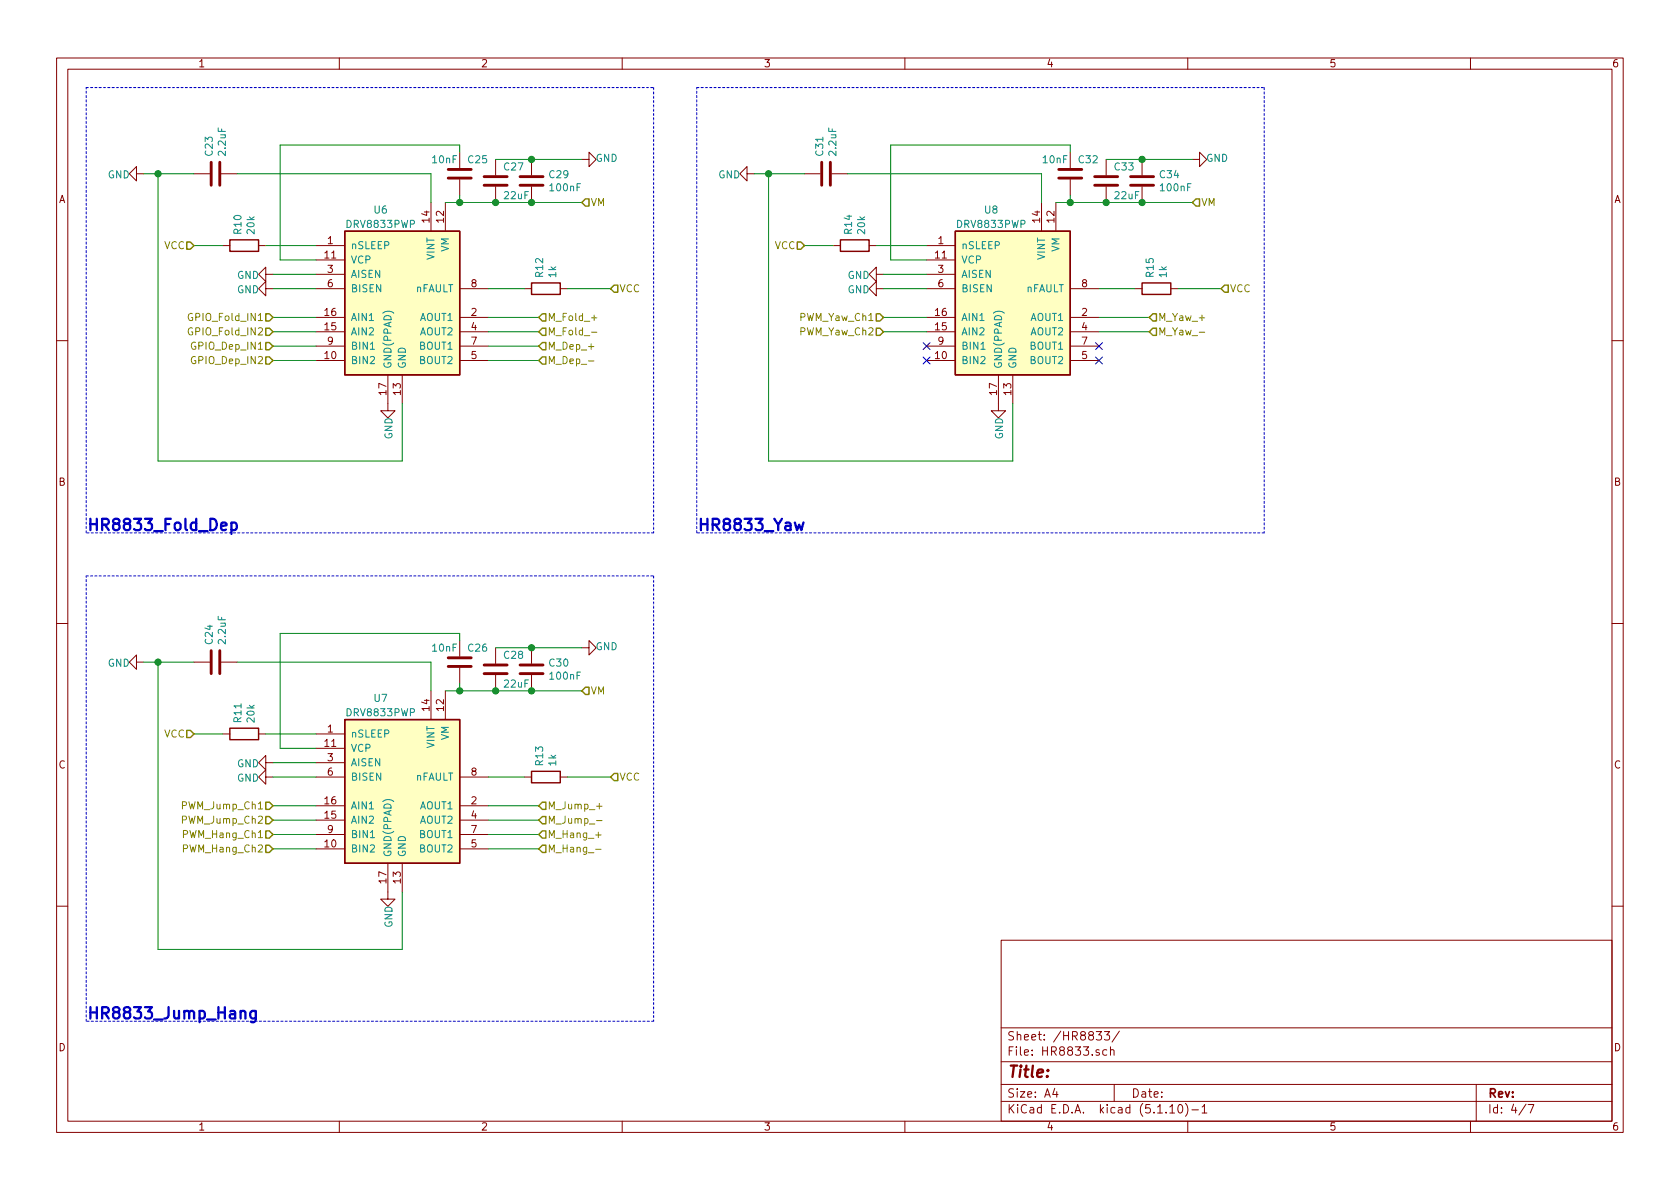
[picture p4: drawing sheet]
<svg xmlns="http://www.w3.org/2000/svg" width="297mm" height="210mm" viewBox="0 0 297 210" stroke-linecap="round" stroke-linejoin="round" font-family="sans-serif">
<g fill="none" stroke="#840000" stroke-width=".18">
<path d="M10 10.3h277v189.9h-277zM12 12.2h273v186.1h-273zM60 10.3v1.9M110 10.3v1.9M160 10.3v1.9M210 10.3v1.9M260 10.3v1.9M24.1 30.7v-1.2l-1.2 1.2 1.2 1.3v-1.3h1.3M34.3 30.7h2.8M39.1 30.7h2.8M76.2 35.8v5.1M78.7 35.8v5.1"/>
<path d="M81.3 26.9v2.8M81.3 31.7v2.8M87.6 28.2v2.8M87.6 33v2.8M94 28.2v2.8M94 33v2.8M102.9 28.2h1.2v-1.3l1.3 1.3-1.3 1.3v-1.3M132.1 30.7v-1.2l-1.3 1.2 1.3 1.3v-1.3h1.2M142.2 30.7h2.8M147.1 30.7h2.8M184.1 35.8v5.1M186.7 35.8v5.1"/>
<path d="M189.2 26.9v2.8M189.2 31.7v2.8M195.6 28.2v2.8M195.6 33v2.8M201.9 28.2v2.8M201.9 33v2.8M210.8 28.2h1.3v-1.3l1.3 1.3-1.3 1.3v-1.3M39.4 43.4h1.2M45.7 43.4h1.3M47 51v-1.2l-1.3 1.2 1.3 1.3v-1.3h1.3M47 48.5v-1.3l-1.3 1.3 1.3 1.3v-1.3h1.3M55.9 51h5.1"/>
<path d="M55.9 43.4h5.1M55.9 46h5.1M55.9 58.7h5.1M55.9 56.1h5.1M55.9 48.5h5.1M81.3 51h5.1M81.3 58.7h5.1M81.3 56.1h5.1M92.7 51h1.3M99.1 51h1.2M147.3 43.4h1.3M153.7 43.4h1.2"/>
<path d="M154.9 48.5v-1.3l-1.2 1.3 1.2 1.3v-1.3h1.3M154.9 51v-1.2l-1.2 1.2 1.2 1.3v-1.3h1.3M163.8 51h5.1M163.8 43.4h5.1M163.8 46h5.1M163.8 58.7h5.1M163.8 56.1h5.1M163.8 48.5h5.1M189.2 51h5.1M189.2 58.7h5.1M189.2 56.1h5.1M200.7 51h1.2"/>
<path d="M207 51h1.3M10 60.2h2M55.9 63.7h5.1M55.9 61.2h5.1M68.6 66.3v6.3h1.2l-1.2 1.3-1.3-1.3h1.3M71.1 66.3v5.1M81.3 63.7h5.1M81.3 61.2h5.1M163.8 63.7h5.1M163.8 61.2h5.1M176.5 66.3v6.3h1.3l-1.3 1.3-1.2-1.3h1.2M179.1 66.3v5.1"/>
<path d="M189.2 63.7h5.1M189.2 61.2h5.1M285 60.2h2M10 110.3h2M24.1 117.1v-1.3l-1.2 1.3 1.2 1.3v-1.3h1.3M34.3 117.1h2.8M39.1 117.1h2.8M81.3 113.3v2.8M81.3 118.1v2.8M87.6 114.5v2.8M87.6 119.4v2.8M94 114.5v2.8"/>
<path d="M94 119.4v2.8M102.9 114.5h1.2v-1.2l1.3 1.2-1.3 1.3v-1.3M285 110.3h2M39.4 129.8h1.2M45.7 129.8h1.3M47 137.4v-1.3l-1.3 1.3 1.3 1.3v-1.3h1.3M47 134.9v-1.3l-1.3 1.3 1.3 1.2v-1.2h1.3M55.9 137.4h5.1M55.9 129.8h5.1M55.9 132.3h5.1M55.9 134.9h5.1M76.2 122.2v5"/>
<path d="M78.7 122.2v5M81.3 137.4h5.1M92.7 137.4h1.3M99.1 137.4h1.2M55.9 150.1h5.1M55.9 145h5.1M55.9 142.5h5.1M55.9 147.6h5.1M68.6 152.6v6.4h1.2l-1.2 1.3-1.3-1.3h1.3M71.1 152.6v5.1M81.3 150.1h5.1M81.3 145h5.1"/>
<path d="M81.3 142.5h5.1M81.3 147.6h5.1M10 160.2h2M177 166.3h108v32h-108zM285 160.2h2M60 198.3v1.9M110 198.3v1.9M160 198.3v1.9M177 194.8h108M177 191.8h108M177 187.8h108M177 181.8h108"/>
<path d="M186.5 192.5l-.4 1h1M186.8 193v1M193.8 182.4h1l-.5 .6 .4 .1v.7l-.2 .1-.7-.1M195.3 182.4h.9l-.5 .6 .4 .1v.7l-.2 .1-.6-.1M195.7 185.7l-.4-.1-.3 .3v.6l.3 .1 .4-.1M196.3 185.7l.2-.1 .4 .1 .1 .9M196.3 185.1v1.5M197 191.8v3M197.9 182.3l-1.3 2M206.8 195.8l.5-.5v1.5M206.8 196.8h.9M208.5 195.4l.1-.1a.8 .8 0 0 1 .5 .8 .8 .8 0 0 1-.5 .7 1 1 0 0 1-.1-1.4z"/>
<path d="M209.6 195.1a1.71 1.71 0 0 1 0 2.3M210 198.3v1.9M210.7 196.3h1.2M212.5 195.8l.5-.5v1.5M212.5 196.8h.9M260 198.3v1.9M261 191.8v6.5M269.8 195.2l-1.2 2M270.2 195.3h1l-.6 1.5"/>
</g>
<path d="M40.6 42.4h5.1v2h-5.1zM61 40.9h20.3v25.4h-20.3zM94 50h5.1v2.1h-5.1zM148.6 42.4h5.1v2h-5.1zM168.9 40.9h20.3v25.4h-20.3zM201.9 50h5.1v2.1h-5.1zM40.6 128.8h5.1v2h-5.1zM61 127.2h20.3v25.4h-20.3zM94 136.4h5.1v2h-5.1z" fill="none" stroke="#840000" stroke-width=".25"/>
<g fill="#ffffc2" stroke="#ffffc2" stroke-width=".18">
<path d="M61 40.9h20.3v25.4h-20.3z"/>
<path d="M168.9 40.9h20.3v25.4h-20.3z"/>
<path d="M61 127.2h20.3v25.4h-20.3z"/>
</g>
<path d="M65.5 61.8h.7M173.4 61.8h.8M65.5 148.1h.7" fill="none" stroke="#008484" stroke-width=".18"/>
<g fill="none" stroke="#840000" stroke-width=".51">
<path d="M37.3 28.7v4.1M38.9 28.7v4.1M79.2 31.5h4.1M79.2 30h4.1M85.6 32.8h4.1M85.6 31.2h4.1M91.9 32.8h4.1M91.9 31.2h4.1M145.3 28.7v4.1M146.8 28.7v4.1M187.2 31.5h4.1M187.2 30h4.1"/>
<path d="M193.5 32.8h4.1M193.5 31.2h4.1M199.9 32.8h4.1M199.9 31.2h4.1M37.3 115.1v4M38.9 115.1v4M79.2 117.9h4.1M79.2 116.3h4.1M85.6 119.1h4.1M85.6 117.6h4.1M91.9 119.1h4.1M91.9 117.6h4.1"/>
</g>
<path d="M15.2 15.5h100.4M115.6 15.5v78.7M123.2 15.5h100.3M223.5 15.5v78.7M15.2 94.2v-78.7M115.6 94.2h-100.4M123.2 94.2v-78.7M223.5 94.2h-100.3M15.2 101.8h100.4M115.6 101.8v78.8M15.2 180.6v-78.8M115.6 180.6h-100.4" fill="none" stroke="#0000c2" stroke-width=".18" stroke-dasharray=".4 .4"/>
<g fill="none" stroke="#008400" stroke-width=".18">
<path d="M25.4 30.7h8.9M27.9 30.7v50.8h43.2v-10.1M41.9 30.7h34.3v5.1M78.7 35.8h24.2M81.3 26.9v-1.3h-31.8v20.4h6.4M81.3 34.5v1.3M87.6 28.2h15.3M133.3 30.7h8.9M135.9 30.7v50.8h43.2v-10.1M149.9 30.7h34.2v5.1M186.7 35.8h24.1M189.2 26.9v-1.3h-31.7v20.4h6.3"/>
<path d="M189.2 34.5v1.3M195.6 28.2h15.2M34.3 43.4h5.1M47 43.4h8.9M48.3 56.1h7.6M48.3 58.7h7.6M48.3 48.5h7.6M48.3 51h7.6M86.4 56.1h8.8M86.4 58.7h8.8M86.4 51h6.3M100.3 51h7.6"/>
<path d="M142.2 43.4h5.1M154.9 43.4h8.9M156.2 56.1h7.6M156.2 58.7h7.6M156.2 48.5h7.6M156.2 51h7.6M194.3 56.1h8.9M194.3 58.7h8.9M194.3 51h6.4M208.3 51h7.6M48.3 63.7h7.6M48.3 61.2h7.6"/>
<path d="M86.4 63.7h8.8M86.4 61.2h8.8M25.4 117.1h8.9M27.9 117.1v50.8h43.2v-10.2M41.9 117.1h34.3v5.1M81.3 113.3v-1.3h-31.8v20.3h6.4M87.6 114.5h15.3M34.3 129.8h5.1M47 129.8h8.9M48.3 137.4h7.6M48.3 134.9h7.6M78.7 122.2h24.2"/>
<path d="M81.3 120.9v1.3M86.4 137.4h6.3M100.3 137.4h7.6M48.3 150.1h7.6M48.3 147.6h7.6M48.3 145h7.6M48.3 142.5h7.6M86.4 150.1h8.8M86.4 147.6h8.8M86.4 145h8.8M86.4 142.5h8.8"/>
</g>
<path d="M34 55.5a.59 .59 0 0 0-.7 .6 .59 .59 0 0 0 .7 .5l.1-.4h-.3M34 58a.59 .59 0 0 0-.7 .6 .59 .59 0 0 0 .7 .6l.1-.5h-.3M104.6 58.7h.9M104.6 56.2h.9M212 58.7h1M104 63.8h1M105.3 147.6h1M105.3 150.2h1M105.5 142.6h1M105.5 145.1h1" fill="none" stroke="#848400" stroke-width=".18"/>
<g fill="none" stroke="#848400" stroke-width=".25">
<path d="M103.5 35.2h.6v1.2h-.6l-.6-.6zM211.5 35.2h.6v1.2h-.6l-.7-.6zM33 42.8h.7l.6 .6-.6 .7h-.7zM47 55.5h.6l.7 .6-.7 .7h-.6zM47 58h.6l.7 .7-.7 .6h-.6zM95.9 58h.6v1.3h-.6l-.7-.6zM95.9 55.5h.6v1.3h-.6l-.7-.7zM108.6 50.4h.6v1.3h-.6l-.7-.7zM141 42.8h.6l.6 .6-.6 .7h-.6zM154.9 58h.7l.6 .7-.6 .6h-.7zM154.9 55.5h.7l.6 .6-.6 .7h-.7zM203.8 58h.7v1.3h-.7l-.6-.6z"/>
<path d="M203.8 55.5h.7v1.3h-.7l-.6-.7zM215.9 51l.6-.6h.7v1.3h-.7zM47 60.6h.6l.7 .6-.7 .6h-.6zM47 63.1h.6l.7 .6-.7 .7h-.6zM95.9 63.1h.6v1.3h-.6l-.7-.7zM95.9 60.6h.6v1.2h-.6l-.7-.6zM33 129.2h.7l.6 .6-.6 .6h-.7zM103.5 121.5h.6v1.3h-.6l-.6-.6zM108.6 136.8h.6v1.2h-.6l-.7-.6zM47 149.5h.6l.7 .6-.7 .6h-.6zM47 146.9h.6l.7 .7-.7 .6h-.6zM47 141.9h.6l.7 .6-.7 .6h-.6z"/>
<path d="M47 144.4h.6l.7 .6-.7 .7h-.6zM95.9 146.9h.6v1.3h-.6l-.7-.6zM95.9 149.5h.6v1.2h-.6l-.7-.6zM95.9 141.9h.6v1.2h-.6l-.7-.6zM95.9 144.4h.6v1.3h-.6l-.7-.7z"/>
</g>
<path d="M40.9 92.5l.6-.1 .4 .4v.6l-.2 .2-.2 .1-.6-.1M40.9 92.4v2M140.5 92.4l.4 1.3 .4-.9 .4 .9 .4-1.3M45.2 178.8v1.6a.56 .56 0 0 1-.9 .3M45.2 178.9l-.6-.1-.4 .3v.6l.2 .3 .2 .1 .6-.1" fill="none" stroke="#0000c2" stroke-width=".41"/>
<g fill="#008400" stroke="#008400" stroke-width=".25">
<circle cx="135.9" cy="30.7" r=".51"/>
<circle cx="201.9" cy="28.2" r=".51"/>
<circle cx="195.6" cy="35.8" r=".51"/>
<circle cx="189.2" cy="35.8" r=".51"/>
<circle cx="201.9" cy="35.8" r=".51"/>
<circle cx="94" cy="122.2" r=".51"/>
<circle cx="94" cy="28.2" r=".51"/>
<circle cx="87.6" cy="35.8" r=".51"/>
<circle cx="81.3" cy="122.2" r=".51"/>
<circle cx="94" cy="35.8" r=".51"/>
<circle cx="81.3" cy="35.8" r=".51"/>
<circle cx="27.9" cy="117.1" r=".51"/>
<circle cx="94" cy="114.5" r=".51"/>
<circle cx="87.6" cy="122.2" r=".51"/>
<circle cx="27.9" cy="30.7" r=".51"/>
</g>
<path d="M163.2 60.6l1.2 1.2M163.2 63.1l1.2 1.3M164.4 60.6l-1.2 1.2M164.4 63.1l-1.2 1.3M193.7 60.6l1.2 1.2M193.7 63.1l1.2 1.3M194.9 60.6l-1.2 1.2M194.9 63.1l-1.2 1.3" fill="none" stroke="#000084" stroke-width=".18"/>
<g font-size="2.8" fill="#0000c2">
<text x="15.2" y="93.8">HR8833_Fold_Dep</text>
<text x="123.2" y="93.8">HR8833_Yaw</text>
<text x="15.2" y="180.2">HR8833_Jump_Hang</text>
</g>
<text font-size="2.8" fill="#840000" x="178" y="190.5">Title:</text>
<g font-size="2.1" fill="#840000">
<text x="178" y="184">Sheet: /HR8833/</text>
<text x="178" y="186.7">File: HR8833.sch</text>
<text x="178" y="196.9">KiCad E.D.A. kicad (5.1.10)-1</text>
<text x="178" y="194.1">Size: A4</text>
<text x="200" y="194.1">Date:</text>
<text x="263" y="194.1">Rev:</text>
<text x="263" y="196.9">Id: 4/7</text>
</g>
<g font-size="1.8" fill="#840000">
<text x="35" y="11.9">1</text>
<text x="85" y="11.9">2</text>
<text x="135" y="11.9">3</text>
<text x="185" y="11.9">4</text>
<text x="235" y="11.9">5</text>
<text x="285" y="11.9">6</text>
<text x="10.4" y="35.9">A</text>
<text x="285.4" y="35.9">A</text>
<text x="75.9" y="39.3" transform="rotate(-90 75.9 39.3)">14</text>
<text x="78.5" y="39.3" transform="rotate(-90 78.5 39.3)">12</text>
<text x="183.9" y="39.3" transform="rotate(-90 183.9 39.3)">14</text>
<text x="186.4" y="39.3" transform="rotate(-90 186.4 39.3)">12</text>
<text x="57.5" y="45.7">11</text>
<text x="57.9" y="43.2">1</text>
<text x="165.4" y="45.7">11</text>
<text x="165.9" y="43.2">1</text>
<text x="57.9" y="48.3">3</text>
<text x="57.9" y="50.8">6</text>
<text x="83.3" y="50.8">8</text>
<text x="165.9" y="48.3">3</text>
<text x="165.9" y="50.8">6</text>
<text x="191.3" y="50.8">8</text>
<text x="57.5" y="58.4">15</text>
<text x="57.5" y="55.9">16</text>
<text x="83.3" y="55.9">2</text>
<text x="83.3" y="58.4">4</text>
<text x="165.4" y="58.4">15</text>
<text x="165.4" y="55.9">16</text>
<text x="191.3" y="55.9">2</text>
<text x="191.3" y="58.4">4</text>
<text x="57.5" y="63.5">10</text>
<text x="57.9" y="61">9</text>
<text x="83.3" y="63.5">5</text>
<text x="83.3" y="61">7</text>
<text x="165.4" y="63.5">10</text>
<text x="165.9" y="61">9</text>
<text x="191.3" y="63.5">5</text>
<text x="191.3" y="61">7</text>
<text x="68.3" y="69.8" transform="rotate(-90 68.3 69.8)">17</text>
<text x="70.9" y="69.8" transform="rotate(-90 70.9 69.8)">13</text>
<text x="176.3" y="69.8" transform="rotate(-90 176.3 69.8)">17</text>
<text x="178.8" y="69.8" transform="rotate(-90 178.8 69.8)">13</text>
<text x="10.4" y="85.9">B</text>
<text x="285.4" y="85.9">B</text>
<text x="75.9" y="125.7" transform="rotate(-90 75.9 125.7)">14</text>
<text x="78.5" y="125.7" transform="rotate(-90 78.5 125.7)">12</text>
<text x="57.9" y="129.5">1</text>
<text x="10.4" y="135.9">C</text>
<text x="57.5" y="132.1">11</text>
<text x="57.9" y="134.6">3</text>
<text x="57.9" y="137.2">6</text>
<text x="83.3" y="137.2">8</text>
<text x="285.4" y="135.9">C</text>
<text x="57.5" y="142.2">16</text>
<text x="83.3" y="142.2">2</text>
<text x="57.5" y="149.9">10</text>
<text x="57.5" y="144.8">15</text>
<text x="57.9" y="147.3">9</text>
<text x="83.3" y="144.8">4</text>
<text x="83.3" y="149.9">5</text>
<text x="83.3" y="147.3">7</text>
<text x="68.3" y="156.2" transform="rotate(-90 68.3 156.2)">17</text>
<text x="70.9" y="156.2" transform="rotate(-90 70.9 156.2)">13</text>
<text x="10.4" y="185.9">D</text>
<text x="285.4" y="185.9">D</text>
<text x="35" y="199.9">1</text>
<text x="85" y="199.9">2</text>
<text x="135" y="199.9">3</text>
<text x="185" y="199.9">4</text>
<text x="235" y="199.9">5</text>
<text x="285" y="199.9">6</text>
</g>
<g font-size="1.8" fill="#008484">
<text x="37.6" y="27.5" transform="rotate(-90 37.6 27.5)">C23</text>
<text x="39.9" y="27.4" transform="rotate(-90 39.9 27.4)">2.2uF</text>
<text x="76.5" y="28.9">10nF</text>
<text x="82.8" y="28.9">C25</text>
<text x="105.3" y="28.6">GND</text>
<text x="145.6" y="27.5" transform="rotate(-90 145.6 27.5)">C31</text>
<text x="147.9" y="27.4" transform="rotate(-90 147.9 27.4)">2.2uF</text>
<text x="184.5" y="28.9">10nF</text>
<text x="190.8" y="28.9">C32</text>
<text x="213.3" y="28.6">GND</text>
<text x="19" y="31.5">GND</text>
<text x="89.2" y="30.1">C27</text>
<text x="89.2" y="35.2">22uF</text>
<text x="97.2" y="31.5">C29</text>
<text x="97.4" y="33.8">100nF</text>
<text x="127" y="31.5">GND</text>
<text x="197.1" y="30.1">C33</text>
<text x="197.2" y="35.2">22uF</text>
<text x="205.1" y="31.5">C34</text>
<text x="205.3" y="33.8">100nF</text>
<text x="42.7" y="41.3" transform="rotate(-90 42.7 41.3)">R10</text>
<text x="45" y="41.3" transform="rotate(-90 45 41.3)">20k</text>
<text x="61.5" y="40.3">DRV8833PWP</text>
<text x="66.2" y="37.8">U6</text>
<text x="150.6" y="41.3" transform="rotate(-90 150.6 41.3)">R14</text>
<text x="153" y="41.3" transform="rotate(-90 153 41.3)">20k</text>
<text x="169.4" y="40.3">DRV8833PWP</text>
<text x="174.1" y="37.8">U8</text>
<text x="62" y="44.1">nSLEEP</text>
<text x="62" y="46.6">VCP</text>
<text x="76.8" y="45.9" transform="rotate(-90 76.8 45.9)">VINT</text>
<text x="79.4" y="44.5" transform="rotate(-90 79.4 44.5)">VM</text>
<text x="169.9" y="44.1">nSLEEP</text>
<text x="169.9" y="46.6">VCP</text>
<text x="184.8" y="45.9" transform="rotate(-90 184.8 45.9)">VINT</text>
<text x="187.3" y="44.5" transform="rotate(-90 187.3 44.5)">VM</text>
<text x="41.9" y="51.9">GND</text>
<text x="41.9" y="49.3">GND</text>
<text x="62" y="49.1">AISEN</text>
<text x="62" y="51.7">BISEN</text>
<text x="73.4" y="51.7">nFAULT</text>
<text x="96" y="49" transform="rotate(-90 96 49)">R12</text>
<text x="98.3" y="49" transform="rotate(-90 98.3 49)">1k</text>
<text x="149.9" y="49.3">GND</text>
<text x="149.9" y="51.9">GND</text>
<text x="169.9" y="49.1">AISEN</text>
<text x="169.9" y="51.7">BISEN</text>
<text x="181.3" y="51.7">nFAULT</text>
<text x="204" y="49" transform="rotate(-90 204 49)">R15</text>
<text x="206.3" y="49" transform="rotate(-90 206.3 49)">1k</text>
<text x="62" y="59.3">AIN2</text>
<text x="62" y="56.8">AIN1</text>
<text x="74.3" y="56.8">AOUT1</text>
<text x="74.3" y="59.3">AOUT2</text>
<text x="169.9" y="59.3">AIN2</text>
<text x="169.9" y="56.8">AIN1</text>
<text x="182.2" y="56.8">AOUT1</text>
<text x="182.2" y="59.3">AOUT2</text>
<text x="62" y="64.4">BIN2</text>
<text x="62" y="61.8">BIN1</text>
<text x="69.2" y="65.3" transform="rotate(-90 69.2 65.3)">GND(PPAD)</text>
<text x="71.8" y="65.3" transform="rotate(-90 71.8 65.3)">GND</text>
<text x="74.3" y="64.4">BOUT2</text>
<text x="74.3" y="61.8">BOUT1</text>
<text x="169.9" y="64.4">BIN2</text>
<text x="169.9" y="61.8">BIN1</text>
<text x="177.2" y="65.3" transform="rotate(-90 177.2 65.3)">GND(PPAD)</text>
<text x="179.7" y="65.3" transform="rotate(-90 179.7 65.3)">GND</text>
<text x="182.2" y="64.4">BOUT2</text>
<text x="182.2" y="61.8">BOUT1</text>
<text x="69.4" y="77.7" transform="rotate(-90 69.4 77.7)">GND</text>
<text x="177.3" y="77.7" transform="rotate(-90 177.3 77.7)">GND</text>
<text x="37.6" y="113.9" transform="rotate(-90 37.6 113.9)">C24</text>
<text x="39.9" y="113.8" transform="rotate(-90 39.9 113.8)">2.2uF</text>
<text x="19" y="117.9">GND</text>
<text x="76.5" y="115.2">10nF</text>
<text x="82.8" y="115.2">C26</text>
<text x="89.2" y="116.5">C28</text>
<text x="97.2" y="117.9">C30</text>
<text x="105.3" y="115">GND</text>
<text x="66.2" y="124.1">U7</text>
<text x="89.2" y="121.6">22uF</text>
<text x="97.4" y="120.2">100nF</text>
<text x="42.7" y="127.7" transform="rotate(-90 42.7 127.7)">R11</text>
<text x="45" y="127.7" transform="rotate(-90 45 127.7)">20k</text>
<text x="61.5" y="126.7">DRV8833PWP</text>
<text x="62" y="130.4">nSLEEP</text>
<text x="79.4" y="130.9" transform="rotate(-90 79.4 130.9)">VM</text>
<text x="41.9" y="135.7">GND</text>
<text x="62" y="133">VCP</text>
<text x="62" y="135.5">AISEN</text>
<text x="76.8" y="132.3" transform="rotate(-90 76.8 132.3)">VINT</text>
<text x="96" y="135.3" transform="rotate(-90 96 135.3)">R13</text>
<text x="98.3" y="135.4" transform="rotate(-90 98.3 135.4)">1k</text>
<text x="41.9" y="138.2">GND</text>
<text x="62" y="143.1">AIN1</text>
<text x="62" y="138">BISEN</text>
<text x="73.4" y="138">nFAULT</text>
<text x="74.3" y="143.1">AOUT1</text>
<text x="62" y="145.7">AIN2</text>
<text x="62" y="148.2">BIN1</text>
<text x="74.3" y="145.7">AOUT2</text>
<text x="74.3" y="148.2">BOUT1</text>
<text x="62" y="150.7">BIN2</text>
<text x="69.2" y="151.6" transform="rotate(-90 69.2 151.6)">GND(PPAD)</text>
<text x="71.8" y="151.6" transform="rotate(-90 71.8 151.6)">GND</text>
<text x="74.3" y="150.7">BOUT2</text>
<text x="69.4" y="164.1" transform="rotate(-90 69.4 164.1)">GND</text>
</g>
<g font-size="1.8" fill="#848400">
<text x="104.4" y="36.4">VM</text>
<text x="212.3" y="36.4">VM</text>
<text x="29" y="44.1">VCC</text>
<text x="137" y="44.1">VCC</text>
<text x="109.5" y="51.7">VCC</text>
<text x="217.4" y="51.7">VCC</text>
<text x="33.9" y="56.8">GPIO_Fold_IN1</text>
<text x="33.9" y="59.3">GPIO_Fold_IN2</text>
<text x="96.8" y="59.3">M_Fold_-</text>
<text x="96.8" y="56.8">M_Fold_+</text>
<text x="141.5" y="59.3">PWM_Yaw_Ch2</text>
<text x="141.5" y="56.8">PWM_Yaw_Ch1</text>
<text x="204.7" y="59.3">M_Yaw_-</text>
<text x="204.7" y="56.8">M_Yaw_+</text>
<text x="34.2" y="61.8">GPIO_Dep_IN1</text>
<text x="34.2" y="64.4">GPIO_Dep_IN2</text>
<text x="96.8" y="64.4">M_Dep_-</text>
<text x="96.8" y="61.8">M_Dep_+</text>
<text x="104.4" y="122.8">VM</text>
<text x="29" y="130.4">VCC</text>
<text x="32.4" y="143.1">PWM_Jump_Ch1</text>
<text x="96.8" y="143.1">M_Jump_+</text>
<text x="109.5" y="138">VCC</text>
<text x="32.4" y="145.7">PWM_Jump_Ch2</text>
<text x="32.7" y="148.2">PWM_Hang_Ch1</text>
<text x="96.8" y="148.2">M_Hang_+</text>
<text x="96.8" y="145.7">M_Jump_-</text>
<text x="32.7" y="150.7">PWM_Hang_Ch2</text>
<text x="96.8" y="150.7">M_Hang_-</text>
</g>
</svg>
